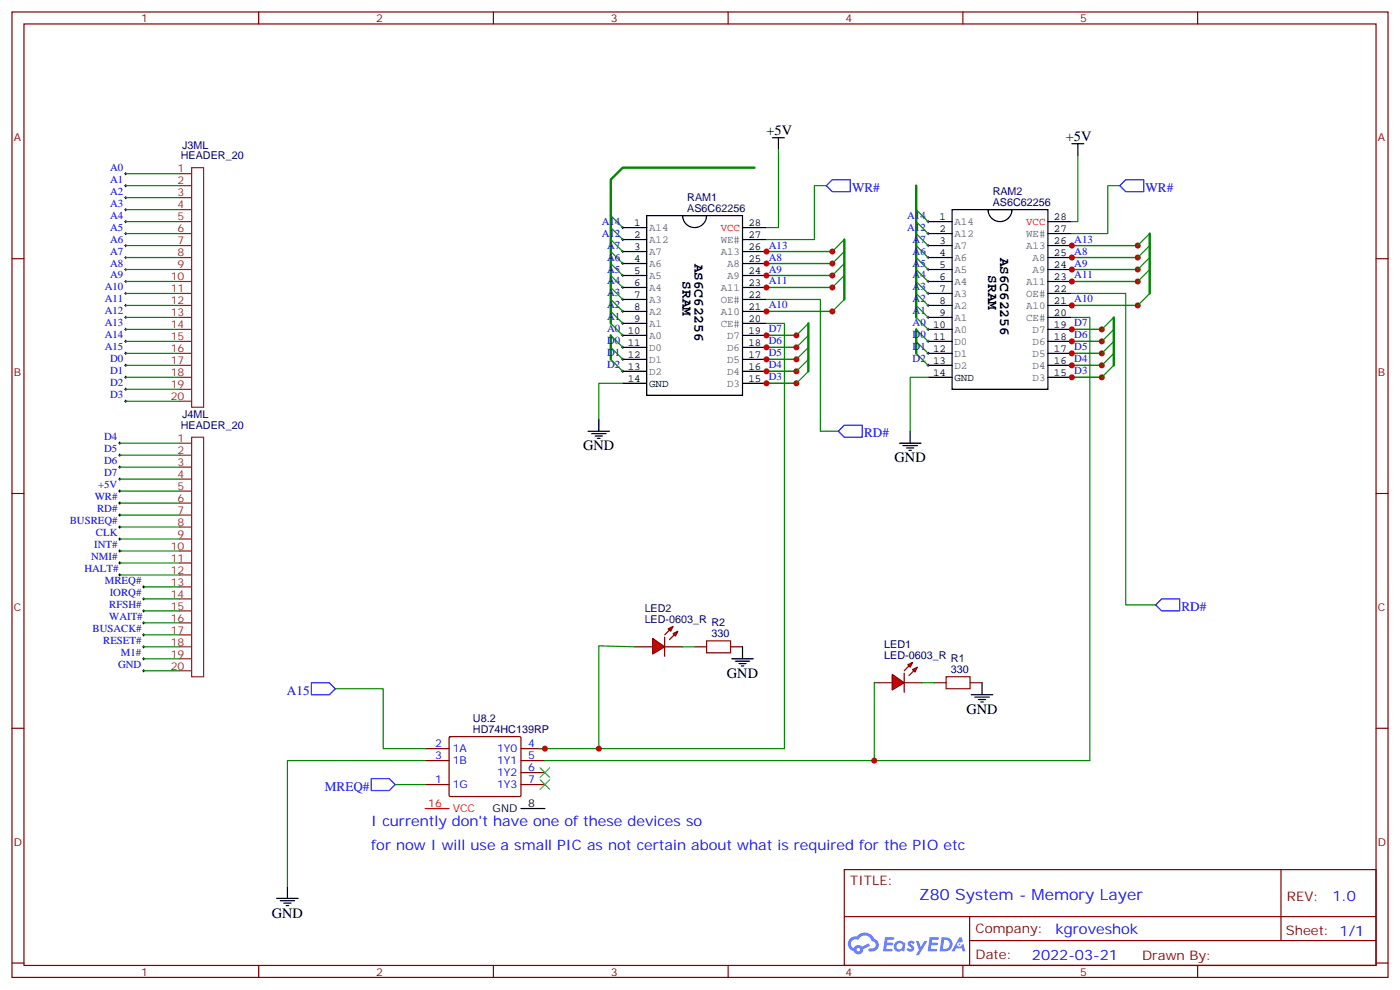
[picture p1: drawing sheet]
<svg xmlns="http://www.w3.org/2000/svg" width="412mm" height="292mm" viewBox="0 0 412 292" stroke-linecap="round" stroke-linejoin="round" font-family="sans-serif">
<path d="M222.2 49.4h-38.8l-3.5 3.5v42.3M269.9 54.7v38.8M248.7 70.6v17.6M338.7 68.8v17.6M179.9 98.8v7M238.1 95.2v14.2M269.9 97v7.1M328.1 93.5v14.1" fill="none" stroke="#008700" stroke-width=".71"/>
<g fill="none" stroke="#870000" stroke-width=".35">
<path d="M3.5 3.5h405.4v284.4h-405.4zM7.1 7.1h398.2v277.2h-398.2zM76.2 3.5v3.6M145.3 3.5v3.6M214.5 3.5v3.6M283.6 3.5v3.6M352.8 3.5v3.6M3.5 76.2h3.6M405.3 76.2h3.6M3.5 145.3h3.6M405.3 145.3h3.6M3.5 214.5h3.6"/>
<path d="M405.3 214.5h3.6M248.7 256.1h156.6v28.2h-156.6zM377.3 256.1v20.9M248.7 270h156.5M285.6 277h119.6M285.6 270v14.1M3.5 283.6h3.6M76.2 284.3v3.6M145.3 284.3v3.6M214.5 284.3v3.6M283.6 284.3v3.6M352.8 284.3v3.6"/>
<path d="M405.3 283.6h3.6"/>
</g>
<g fill="#5487ff">
<path d="M267.7 277.3a1.22 1.22 0 0 1 1.7 .3l-.4 .5a.47 .47 0 0 0-.3-.4 .47 .47 0 0 0-.5 .2l.1 .3a1.14 1.14 0 0 1 .8 1.7 1.14 1.14 0 0 1-1.9 0l-.2-.2 .5-.5 .7 .4a.29 .29 0 0 0 .3-.3 .29 .29 0 0 0-.2-.3 1.04 1.04 0 0 1-.6-1.7z"/>
<path d="M260.7 276h2.4l.3 .2-.2 .5-1.8 .1-.1 .8h1.5l.3 .4-.3 .4h-1.6l-.2 1.1h1.7l.2 .3-.2 .3-2.6 .1z"/>
<path d="M273.8 276h2.4l.3 .2-.1 .5-1.8 .1-.2 .8h1.6l.3 .4-.4 .4h-1.6l-.1 1.1h1.7l.2 .3-.2 .3-2.6 .1z"/>
<path d="M282.6 276.1h.7l.3 1.2-.6 .3a.69 .69 0 0 0-1 .3 .69 .69 0 0 0 .4 1 .69 .69 0 0 0 .9-.7l.5-.2 .6 2.2h-.8l-.2-.9h-1.8l-.5 .9h-.8z"/>
<path d="M269.8 277.1h.8l.6 1.8 1.1-1.8h.9l-2.6 4.2h-.8l.9-1.5z"/>
<path d="M277.4 276.1l-.6 4.1h1.3a2.11 2.11 0 0 0 2.5-2.1 2.11 2.11 0 0 0-2.5-2zM278.1 276.8a1.39 1.39 0 0 1 1.7 1.4 1.39 1.39 0 0 1-1.8 1.3h-.3z"/>
<path d="M263.7 277.7a1.54 1.54 0 0 0-.1 2.1 1.54 1.54 0 0 0 2.2 .2l.6 .2 .3-2.3-.2-.2-.4-.1a1.49 1.49 0 0 0-2.4 .1zM264 278.7a.94 .94 0 0 1 1.8 0 .94 .94 0 0 1-1.8 0z"/>
<path d="M250.4 276.4a2.18 2.18 0 0 0 1.1 3.7 1.44 1.44 0 0 0 1.6 1 1.44 1.44 0 0 0 1.2-1.5l2-1-.5-.8-1.9 1a1.47 1.47 0 0 0-2.4 .4 1.39 1.39 0 0 1-.7-1.9 1.39 1.39 0 0 1 2-.5 2.12 2.12 0 0 1 2.2-1.3 2.12 2.12 0 0 1 1.9 1.7 1.14 1.14 0 0 1 1.1 1.4 1.14 1.14 0 0 1-1.7 .8 .43 .43 0 0 0-.5 .3 .43 .43 0 0 0 .4 .5 1.98 1.98 0 0 0 2.5-1.2 1.98 1.98 0 0 0-1.2-2.5 3.1 3.1 0 0 0-5.3-.7l-.9 .1zM252.3 279.7a.55 .55 0 0 1 1.1 0 .55 .55 0 0 1-1.1 0z"/>
<circle cx="282.6" cy="278.1" r=".26"/>
</g>
<g fill="none" stroke="#000" stroke-width=".35">
<path d="M183.4 67h7.1M183.4 70.6h7.1M183.4 74.1h7.1M183.4 77.6h7.1M190.5 63.5h28.2v52.9h-28.2zM201.1 63.5h7a3.5 3.5 0 0 1-3.5 3.5 3.5 3.5 0 0 1-3.5-3.5zM218.7 67h7.1M218.7 70.6h7.1M218.7 74.1h7.1M218.7 77.6h7.1M273.4 65.3h7.1M273.4 68.8h7.1"/>
<path d="M273.4 72.3h7.1M273.4 75.8h7.1M273.4 79.4h7.1M280.5 61.7h28.2v53h-28.2zM291 61.7h7.1a3.5 3.5 0 0 1-3.5 3.6 3.5 3.5 0 0 1-3.6-3.6zM308.7 65.3h7M308.7 68.8h7M308.7 72.3h7M308.7 75.8h7M308.7 79.4h7M183.4 81.1h7.1M183.4 84.7h7.1"/>
<path d="M183.4 88.2h7.1M183.4 91.7h7.1M183.4 95.2h7.1M183.4 98.8h7.1M218.7 81.1h7.1M218.7 84.7h7.1M218.7 88.2h7.1M218.7 91.7h7.1M218.7 95.2h7.1M218.7 98.8h7.1M273.4 82.9h7.1M273.4 86.4h7.1"/>
<path d="M273.4 90h7.1M273.4 93.5h7.1M273.4 97h7.1M308.7 82.9h7M308.7 86.4h7M308.7 90h7M308.7 93.5h7M308.7 97h7M183.4 102.3h7.1M183.4 105.8h7.1M183.4 109.4h7.1M183.4 112.9h7.1"/>
<path d="M218.7 102.3h7.1M218.7 105.8h7.1M218.7 109.4h7.1M218.7 112.9h7.1M273.4 100.5h7.1M273.4 104.1h7.1M273.4 107.6h7.1M273.4 111.1h7.1M308.7 100.5h7M308.7 104.1h7M308.7 107.6h7M308.7 111.1h7"/>
</g>
<g fill="none" stroke="#8c2424" stroke-width=".35">
<path d="M52.9 51.2h3.5M52.9 54.7h3.5M52.9 58.2h3.5M56.4 49.4h3.6v70.5h-3.6zM52.9 61.7h3.5M52.9 65.3h3.5M52.9 68.8h3.5M52.9 72.3h3.5M52.9 75.8h3.5M52.9 79.4h3.5M52.9 82.9h3.5M52.9 86.4h3.5"/>
<path d="M52.9 90h3.5M52.9 93.5h3.5M52.9 97h3.5M52.9 118.2h3.5M52.9 100.5h3.5M52.9 104.1h3.5M52.9 107.6h3.5M52.9 111.1h3.5M52.9 114.7h3.5M52.9 130.5h3.5M52.9 134.1h3.5M52.9 137.6h3.5"/>
<path d="M56.4 128.8h3.6v70.5h-3.6zM52.9 141.1h3.5M52.9 144.6h3.5M52.9 148.2h3.5M52.9 151.7h3.5M52.9 155.2h3.5M52.9 158.8h3.5M52.9 162.3h3.5M52.9 165.8h3.5M52.9 169.3h3.5M52.9 172.9h3.5M52.9 176.4h3.5"/>
<path d="M52.9 179.9h3.5M52.9 197.6h3.5M52.9 183.4h3.5M52.9 187h3.5M52.9 190.5h3.5M52.9 194h3.5"/>
</g>
<path d="M208.1 188.7h7.1v3.6h-7.1zM278.7 199.3h7.1v3.5h-7.1z" fill="none" stroke="#a10000" stroke-width=".35"/>
<path d="M204.6 190.5h3.5M215.2 190.5h3.5M275.2 201.1h3.5M285.8 201.1h3.5" fill="none" stroke="#870000" stroke-width=".35"/>
<g fill="#f00" stroke="#870000" stroke-width=".35">
<path d="M262.8 198.6l3.5 2.5-3.5 2.1z"/>
<path d="M266.3 198.3v5.6z"/>
</g>
<g fill="#870000" stroke="#870000" stroke-width=".35">
<path d="M266.3 197.6l1.5-1.5z"/>
<path d="M269.2 197.6l-1.4 1.4z"/>
</g>
<g fill="#f00" stroke="#870000" stroke-width=".35">
<path d="M267.4 195.8l1.4-.7-.7 1.4z"/>
<path d="M268.8 197.2l1.4-.7-.7 1.4z"/>
</g>
<path d="M257.5 201.1h5.3M266.3 201.1h5.3" fill="none" stroke="#870000" stroke-width=".35"/>
<g fill="#f00" stroke="#870000" stroke-width=".35">
<path d="M192.3 188l3.5 2.5-3.5 2.1z"/>
<path d="M195.8 187.7v5.6z"/>
</g>
<g fill="#870000" stroke="#870000" stroke-width=".35">
<path d="M195.8 187l1.4-1.4z"/>
<path d="M197.2 188.4l1.4-1.4z"/>
</g>
<g fill="#f00" stroke="#870000" stroke-width=".35">
<path d="M196.8 185.2l1.5-.7-.7 1.4z"/>
<path d="M198.3 186.6l1.4-.7-.7 1.4z"/>
</g>
<path d="M187 190.5h5.3M195.8 190.5h5.3M132.3 217.1l.3-.1h20.7l.2 .3-.1 17.1-.3 .2-20.6-.1-.2-.3zM125.2 220.5h7.1M125.2 231.1h7.1M125.2 224h7.1M153.5 220.5h7M153.5 231.1h7M153.5 224h7M153.5 227.5h7" fill="none" stroke="#870000" stroke-width=".35"/>
<path d="M125.2 238.1h7.1" fill="none" stroke="#f00" stroke-width=".35"/>
<g fill="none" stroke="#000" stroke-width=".35">
<path d="M227.5 40.6h3.6M229.3 40.6v3.5M315.7 42.3h3.6M317.5 42.3v3.6M173.2 127h6.4M174.3 127.7h4.2M175.3 128.4h2.1M176 129.1h.7M176.4 123.5v3.5M264.9 130.5h6.4M266 131.2h4.2M267.1 131.9h2.1"/>
<path d="M267.8 132.6h.7M268.1 127v3.5M215.5 194h6.4M216.6 194.7h4.2M217.7 195.4h2.1M218.4 196.1h.7M218.7 190.5v3.5M286.1 204.6h6.4M287.2 205.3h4.2M288.2 206h2.1M288.9 206.7h.7M289.3 201.1v3.5"/>
<path d="M153.5 238.1h7M81.5 264.6h6.3M82.5 265.3h4.3M83.6 266h2.1M84.3 266.7h.7M84.7 261.1v3.5"/>
</g>
<g fill="none" stroke="#000" stroke-width=".29">
<path d="M36.7 51.2h.7M36.7 54.7h.7M36.7 58.2h.7M37 50.8v.7M37 54.3v.7M37 57.9v.7M36.7 79.4h.7M36.7 75.8h.7M36.7 72.3h.7M36.7 68.8h.7M36.7 65.3h.7M36.7 61.7h.7"/>
<path d="M37 61.4v.7M37 64.9v.7M37 68.4v.7M37 72v.7M37 75.5v.7M37 79v.7M183.1 77.6h.7M183.1 74.1h.7M183.1 70.6h.7M183.1 67h.7M183.4 66.7v.7M183.4 70.2v.7"/>
<path d="M183.4 73.7v.7M183.4 77.3v.7M225.4 77.6h.7M225.4 74.1h.7M225.8 73.7v.7M225.8 77.3v.7M273 79.4h.8M273 75.8h.8M273 72.3h.8M273 68.8h.8M273 65.3h.8M273.4 64.9v.7"/>
<path d="M273.4 68.4v.7M273.4 72v.7M273.4 75.5v.7M273.4 79v.7M315.4 79.4h.7M315.4 75.8h.7M315.4 72.3h.7M315.7 72v.7M315.7 75.5v.7M315.7 79v.7M36.7 97h.7M36.7 93.5h.7"/>
<path d="M36.7 90h.7M36.7 86.4h.7M36.7 82.9h.7M37 82.6v.7M37 86.1v.7M37 89.6v.7M37 93.1v.7M37 96.7v.7M183.1 98.8h.7M183.1 95.2h.7M183.1 91.7h.7M183.1 88.2h.7"/>
<path d="M183.1 84.7h.7M183.1 81.1h.7M183.4 80.8v.7M183.4 84.3v.7M183.4 87.8v.7M183.4 91.4v.7M183.4 94.9v.7M183.4 98.4v.7M225.4 98.8h.7M225.4 91.7h.7M225.4 84.7h.7M225.4 81.1h.7"/>
<path d="M225.8 80.8v.7M225.8 84.3v.7M225.8 91.4v.7M225.8 98.4v.7M273 97h.8M273 93.5h.8M273 90h.8M273 86.4h.8M273 82.9h.8M273.4 82.6v.7M273.4 86.1v.7M273.4 89.6v.7"/>
<path d="M273.4 93.1v.7M273.4 96.7v.7M315.4 97h.7M315.4 90h.7M315.4 82.9h.7M315.7 82.6v.7M315.7 89.6v.7M315.7 96.7v.7M36.7 100.5h.7M36.7 104.1h.7M36.7 107.6h.7M36.7 111.1h.7"/>
<path d="M36.7 114.7h.7M36.7 118.2h.7M37 100.2v.7M37 103.7v.7M37 107.2v.8M37 110.8v.7M37 114.3v.7M37 117.8v.7M183.1 102.3h.7M183.1 105.8h.7M183.1 109.4h.7M183.4 102v.7"/>
<path d="M183.4 105.5v.7M183.4 109v.7M225.4 102.3h.7M225.4 105.8h.7M225.4 109.4h.7M225.4 112.9h.7M225.8 102v.7M225.8 105.5v.7M225.8 109v.7M225.8 112.5v.7M273 100.5h.8M273 104.1h.8"/>
<path d="M273 107.6h.8M273.4 100.2v.7M273.4 103.7v.7M273.4 107.2v.8M315.4 100.5h.7M315.4 104.1h.7M315.4 107.6h.7M315.4 111.1h.7M315.7 100.2v.7M315.7 103.7v.7M315.7 107.2v.8M315.7 110.8v.7"/>
<path d="M34.9 130.5h.7M34.9 134.1h.7M34.9 137.6h.7M35.3 130.2v.7M35.3 133.7v.7M35.3 137.2v.7M34.9 141.1h.7M34.9 144.6h.7M34.9 148.2h.7M34.9 151.7h.7M34.9 155.2h.7M34.9 158.8h.7"/>
<path d="M35.3 140.8v.7M35.3 144.3v.7M35.3 147.8v.7M35.3 151.3v.7M35.3 154.9v.7M35.3 158.4v.7M34.9 162.3h.7M34.9 165.8h.7M34.9 169.3h.7M35.3 161.9v.7M35.3 165.5v.7M35.3 169v.7"/>
<path d="M42 172.9h.7M42 176.4h.7M42 179.9h.7M42.3 172.5v.7M42.3 176v.7M42.3 179.6v.7M42 197.6h.7M42 183.4h.7M42 187h.7M42 190.5h.7M42 194h.7M42.3 183.1v.7"/>
<path d="M42.3 186.6v.7M42.3 190.1v.8M42.3 193.7v.7M42.3 197.2v.7"/>
</g>
<path d="M245.2 52.9h5.3v3.5h-5.3l-1.8-1.7zM329.8 54.7l1.8-1.8h5.3v3.5h-5.3zM248.7 125.2h5.3v3.6h-5.3l-1.8-1.8zM342.2 176.4h5.3v3.5h-5.3l-1.8-1.7zM91.7 201.1h5.3l1.8 1.7-1.8 1.8h-5.3zM109.4 229.3h5.3l1.7 1.8-1.7 1.7h-5.3z" fill="none" stroke="#00f" stroke-width=".35"/>
<g fill="none" stroke="#008700" stroke-width=".35">
<path d="M37 51.2h15.9M37 54.7h15.9M37 58.2h15.9M229.3 44.1v22.9h-3.5M243.4 54.7h-3.5v15.9h-14.1M317.5 45.9v19.4h-1.8M329.8 54.7h-3.5v14.1h-10.6M37 72.3h15.9M37 75.8h15.9M37 79.4h15.9M37 61.7h15.9M37 65.3h15.9"/>
<path d="M37 68.8h15.9M225.8 77.6h19.4M225.8 74.1h19.4M315.7 72.3h19.4M315.7 75.8h19.4M315.7 79.4h19.4M37 82.9h15.9M37 90h15.9M37 97h15.9M37 86.4h15.9M37 93.5h15.9M225.8 88.2h15.9v38.8h5.2"/>
<path d="M225.8 95.2h5.3v125.3h-72.4M225.8 91.7h19.4M225.8 84.7h19.4M225.8 81.1h19.4M225.8 98.8h8.8M315.7 86.4h15.9v91.8h8.8M315.7 93.5h5.3v130.5h-160.5M315.7 82.9h19.4M315.7 90h19.4M315.7 97h8.9M37 100.5h15.9M37 104.1h15.9"/>
<path d="M37 107.6h15.9M37 111.1h15.9M37 118.2h15.9M37 114.7h15.9M183.4 112.9h-7v10.6M225.8 112.9h8.8M225.8 109.4h8.8M225.8 105.8h8.8M225.8 102.3h8.8M273.4 111.1h-5.3v15.9M315.7 100.5h8.9M315.7 104.1h8.9"/>
<path d="M315.7 107.6h8.9M315.7 111.1h8.9M35.3 130.5h17.6M35.3 134.1h17.6M35.3 137.6h17.6M35.3 141.1h17.6M35.3 144.6h17.6M35.3 148.2h17.6M35.3 151.7h17.6M35.3 155.2h17.6M35.3 158.8h17.6M35.3 162.3h17.6"/>
<path d="M35.3 165.8h17.6M35.3 169.3h17.6M42.3 172.9h10.6M42.3 176.4h10.6M42.3 179.9h10.6M42.3 197.6h10.6M42.3 183.4h10.6M42.3 187h10.6M42.3 190.5h10.6M42.3 194h10.6M187 190.5l-10.6-.3v30.3M201.1 190.5h3.5"/>
<path d="M98.8 202.8h14.1v17.7h12.3M257.5 201.1v22.9M271.6 201.1h3.6M116.4 231.1h8.8M125.2 224h-40.5v37.1"/>
</g>
<g fill="#c00">
<circle cx="225.8" cy="91.7" r=".88"/>
<circle cx="225.8" cy="84.7" r=".88"/>
<circle cx="225.8" cy="81.1" r=".88"/>
<circle cx="225.8" cy="77.6" r=".88"/>
<circle cx="225.8" cy="74.1" r=".88"/>
<circle cx="315.7" cy="72.3" r=".88"/>
<circle cx="315.7" cy="75.8" r=".88"/>
<circle cx="315.7" cy="79.4" r=".88"/>
<circle cx="315.7" cy="82.9" r=".88"/>
<circle cx="315.7" cy="90" r=".88"/>
<circle cx="335.1" cy="72.3" r=".88"/>
<circle cx="335.1" cy="75.8" r=".88"/>
<circle cx="335.1" cy="79.4" r=".88"/>
<circle cx="335.1" cy="82.9" r=".88"/>
<circle cx="335.1" cy="90" r=".88"/>
<circle cx="315.7" cy="97" r=".88"/>
<circle cx="315.7" cy="100.5" r=".88"/>
<circle cx="315.7" cy="104.1" r=".88"/>
<circle cx="315.7" cy="107.6" r=".88"/>
<circle cx="315.7" cy="111.1" r=".88"/>
<circle cx="324.6" cy="97" r=".88"/>
<circle cx="324.6" cy="100.5" r=".88"/>
<circle cx="324.6" cy="104.1" r=".88"/>
<circle cx="324.6" cy="107.6" r=".88"/>
<circle cx="324.6" cy="111.1" r=".88"/>
<circle cx="245.2" cy="91.7" r=".88"/>
<circle cx="245.2" cy="84.7" r=".88"/>
<circle cx="245.2" cy="81.1" r=".88"/>
<circle cx="245.2" cy="77.6" r=".88"/>
<circle cx="245.2" cy="74.1" r=".88"/>
<circle cx="225.8" cy="112.9" r=".88"/>
<circle cx="225.8" cy="109.4" r=".88"/>
<circle cx="225.8" cy="105.8" r=".88"/>
<circle cx="225.8" cy="102.3" r=".88"/>
<circle cx="225.8" cy="98.8" r=".88"/>
<circle cx="234.6" cy="109.4" r=".88"/>
<circle cx="234.6" cy="105.8" r=".88"/>
<circle cx="234.6" cy="102.3" r=".88"/>
<circle cx="234.6" cy="98.8" r=".88"/>
<circle cx="234.6" cy="112.9" r=".88"/>
<circle cx="160.5" cy="220.5" r=".88"/>
<circle cx="257.5" cy="224" r=".88"/>
<circle cx="176.4" cy="220.5" r=".88"/>
</g>
<g fill="none" stroke="#008700" stroke-width=".35">
<path d="M179.9 63.5l3.5 3.5M179.9 67l3.5 3.6M179.9 70.6l3.5 3.5M179.9 74.1l3.5 3.5M179.9 77.6l3.5 3.5M248.7 77.6l-3.5 3.5M248.7 74.1l-3.5 3.5M248.7 70.6l-3.5 3.5M269.9 61.7l3.5 3.6M269.9 65.3l3.5 3.5M269.9 68.8l3.5 3.5M269.9 72.3l3.5 3.5"/>
<path d="M269.9 75.8l3.5 3.6M269.9 79.4l3.5 3.5M338.7 68.8l-3.6 3.5M338.7 72.3l-3.6 3.5M338.7 75.8l-3.6 3.6M338.7 79.4l-3.6 3.5M179.9 81.1l3.5 3.6M179.9 84.7l3.5 3.5M179.9 88.2l3.5 3.5M179.9 91.7l3.5 3.5M179.9 95.2l3.5 3.6M179.9 98.8l3.5 3.5"/>
<path d="M238.1 98.8l-3.5 3.5M238.1 95.2l-3.5 3.6M248.7 88.2l-3.5 3.5M248.7 81.1l-3.5 3.6M269.9 82.9l3.5 3.5M269.9 86.4l3.5 3.6M269.9 90l3.5 3.5M269.9 93.5l3.5 3.5M269.9 97l3.5 3.5M328.1 97l-3.5 3.5M328.1 93.5l-3.5 3.5M338.7 86.4l-3.6 3.6"/>
<path d="M179.9 102.3l3.5 3.5M179.9 105.8l3.5 3.6M238.1 109.4l-3.5 3.5M238.1 105.8l-3.5 3.6M238.1 102.3l-3.5 3.5M269.9 100.5l3.5 3.6M269.9 104.1l3.5 3.5M328.1 100.5l-3.5 3.6M328.1 104.1l-3.5 3.5M328.1 107.6l-3.5 3.5"/>
</g>
<path d="M159.1 229.7l2.8 2.8M159.1 226.1l2.8 2.9M161.9 229.7l-2.8 2.8M161.9 226.1l-2.8 2.9" fill="none" stroke="#3c3" stroke-width=".35"/>
<text font-size="4.6" fill="#00f" x="270.8" y="265.1">Z80 System - Memory Layer</text>
<g font-size="4.2">
<text x="225.8" y="39.9">+5V</text>
<text x="314" y="41.6">+5V</text>
<text x="204.6" y="77.6" transform="rotate(90 204.6 77.6)">AS6C62256</text>
<text x="294.6" y="75.8" transform="rotate(90 294.6 75.8)">AS6C62256</text>
<text x="201.1" y="82.9" transform="rotate(90 201.1 82.9)">SRAM</text>
<text x="291" y="81.1" transform="rotate(90 291 81.1)">SRAM</text>
<text x="171.8" y="132.6">GND</text>
<text x="263.5" y="136.2">GND</text>
<text x="214.1" y="199.7">GND</text>
<text x="284.7" y="210.3">GND</text>
<text x="80.1" y="270.2">GND</text>
</g>
<g font-size="4.2" fill="#00f">
<text x="109.4" y="243.4">I currently don't have one of these devices so</text>
<text x="109.4" y="250.5">for now I will use a small PIC as not certain about what is required for the PIO etc</text>
<text x="392.5" y="265.4">1.0</text>
<text x="310.9" y="274.9">kgroveshok</text>
<text x="304" y="282.7">2022-03-21</text>
</g>
<g font-size="3.9" fill="#00f">
<text x="251" y="56.4">WR#</text>
<text x="337.4" y="56.4">WR#</text>
<text x="254.5" y="128.8">RD#</text>
<text x="348" y="179.9">RD#</text>
<text x="84.5" y="204.6">A15</text>
<text x="95.7" y="232.8">MREQ#</text>
</g>
<g font-size="3.9" fill="#800">
<text x="250.5" y="260.7">TITLE:</text>
<text x="379.1" y="265.4">REV:</text>
<text x="287.4" y="274.9">Company:</text>
<text x="378.7" y="275.5">Sheet: 1/1</text>
<text x="287.4" y="282.6">Date:</text>
<text x="336.4" y="282.7">Drawn By:</text>
</g>
<g font-size="3.2" fill="#800">
<text x="41.6" y="6.5">1</text>
<text x="110.8" y="6.5">2</text>
<text x="179.9" y="6.5">3</text>
<text x="249.1" y="6.5">4</text>
<text x="318.2" y="6.5">5</text>
<text x="4.1" y="41.6">A</text>
<text x="405.9" y="41.6">A</text>
<text x="4.1" y="110.8">B</text>
<text x="405.9" y="110.8">B</text>
<text x="4.1" y="179.9">C</text>
<text x="405.9" y="179.9">C</text>
<text x="4.1" y="249.1">D</text>
<text x="405.9" y="249.1">D</text>
<text x="41.6" y="287.3">1</text>
<text x="110.8" y="287.3">2</text>
<text x="179.9" y="287.3">3</text>
<text x="249.1" y="287.3">4</text>
<text x="318.2" y="287.3">5</text>
</g>
<g font-size="3.2" fill="#000080">
<text x="53.3" y="46.9">HEADER_20</text>
<text x="53.6" y="43.7">J3ML</text>
<text x="202.5" y="59.3">RAM1</text>
<text x="292.4" y="57.5">RAM2</text>
<text x="202.5" y="62.4">AS6C62256</text>
<text x="292.4" y="60.7">AS6C62256</text>
<text x="53.6" y="123.1">J4ML</text>
<text x="53.3" y="126.3">HEADER_20</text>
<text x="189.9" y="183.4">LED-0603_R</text>
<text x="189.9" y="180.2">LED2</text>
<text x="209.5" y="184.5">R2</text>
<text x="209.5" y="187.7">330</text>
<text x="260.5" y="190.8">LED1</text>
<text x="260.5" y="194">LED-0603_R</text>
<text x="280.1" y="195.1">R1</text>
<text x="280.1" y="198.3">330</text>
<text x="139.3" y="215.9">HD74HC139RP</text>
<text x="139.3" y="212.7">U8.2</text>
</g>
<g font-size="3.2" fill="#00f">
<text x="32.5" y="50.3">A0</text>
<text x="32.5" y="53.8">A1</text>
<text x="32.5" y="57.3">A2</text>
<text x="32.5" y="60.9">A3</text>
<text x="32.5" y="64.4">A4</text>
<text x="267.2" y="64.4">A14</text>
<text x="32.5" y="67.9">A5</text>
<text x="32.5" y="71.4">A6</text>
<text x="177.3" y="69.7">A12</text>
<text x="177.3" y="66.1">A14</text>
<text x="267.2" y="67.9">A12</text>
<text x="268.8" y="71.4">A7</text>
<text x="32.5" y="75">A7</text>
<text x="178.9" y="76.7">A6</text>
<text x="178.9" y="73.2">A7</text>
<text x="268.8" y="75">A6</text>
<text x="32.5" y="78.5">A8</text>
<text x="32.5" y="82">A9</text>
<text x="178.9" y="83.8">A4</text>
<text x="178.9" y="80.3">A5</text>
<text x="268.8" y="82">A4</text>
<text x="268.8" y="78.5">A5</text>
<text x="30.9" y="85.5">A10</text>
<text x="30.9" y="89.1">A11</text>
<text x="178.9" y="87.3">A3</text>
<text x="268.8" y="89.1">A2</text>
<text x="268.8" y="85.5">A3</text>
<text x="30.9" y="92.6">A12</text>
<text x="178.9" y="94.4">A1</text>
<text x="178.9" y="90.8">A2</text>
<text x="268.8" y="92.6">A1</text>
<text x="30.9" y="96.1">A13</text>
<text x="30.9" y="99.7">A14</text>
<text x="178.9" y="97.9">A0</text>
<text x="178.9" y="101.4">D0</text>
<text x="268.8" y="96.1">A0</text>
<text x="268.8" y="99.7">D0</text>
<text x="30.9" y="103.2">A15</text>
<text x="32.5" y="106.7">D0</text>
<text x="178.9" y="105">D1</text>
<text x="268.8" y="103.2">D1</text>
<text x="268.8" y="106.7">D2</text>
<text x="32.5" y="110.2">D1</text>
<text x="32.5" y="113.8">D2</text>
<text x="178.9" y="108.5">D2</text>
<text x="32.5" y="117.3">D3</text>
<text x="30.7" y="129.6">D4</text>
<text x="30.7" y="133.2">D5</text>
<text x="30.7" y="136.7">D6</text>
<text x="28.9" y="143.8">+5V</text>
<text x="30.7" y="140.2">D7</text>
<text x="27.9" y="147.3">WR#</text>
<text x="20.5" y="154.3">BUSREQ#</text>
<text x="28.6" y="150.8">RD#</text>
<text x="27.7" y="161.4">INT#</text>
<text x="28.3" y="157.9">CLK</text>
<text x="26.8" y="164.9">NMI#</text>
<text x="24.9" y="168.5">HALT#</text>
<text x="30.9" y="172">MREQ#</text>
<text x="32.2" y="179">RFSH#</text>
<text x="32.3" y="175.5">IORQ#</text>
<text x="32.2" y="182.6">WAIT#</text>
<text x="27.2" y="186.1">BUSACK#</text>
<text x="30.4" y="189.6">RESET#</text>
<text x="34.8" y="196.7">GND</text>
<text x="35.6" y="193.1">M1#</text>
<text x="128.2" y="220.1">2</text>
<text x="133.3" y="221.5">1A</text>
<text x="146.4" y="221.5">1Y0</text>
<text x="155.6" y="220.1">4</text>
<text x="128.2" y="223.7">3</text>
<text x="133.3" y="225.1">1B</text>
<text x="146.4" y="225.1">1Y1</text>
<text x="155.6" y="223.7">5</text>
<text x="155.6" y="227.2">6</text>
<text x="128.2" y="230.7">1</text>
<text x="133.3" y="232.1">1G</text>
<text x="146.4" y="228.6">1Y2</text>
<text x="146.4" y="232.1">1Y3</text>
<text x="155.6" y="230.7">7</text>
</g>
<g font-size="3.2" fill="#8d2323">
<text x="52.3" y="50.8">1</text>
<text x="52.3" y="54.3">2</text>
<text x="52.3" y="57.9">3</text>
<text x="52.3" y="61.4">4</text>
<text x="52.3" y="64.9">5</text>
<text x="52.3" y="68.4">6</text>
<text x="52.3" y="72">7</text>
<text x="52.3" y="75.5">8</text>
<text x="50.3" y="82.6">10</text>
<text x="52.3" y="79">9</text>
<text x="50.3" y="86.1">11</text>
<text x="50.3" y="89.6">12</text>
<text x="50.3" y="93.1">13</text>
<text x="50.3" y="96.7">14</text>
<text x="50.3" y="100.2">15</text>
<text x="50.3" y="103.7">16</text>
<text x="50.3" y="107.2">17</text>
<text x="50.3" y="110.8">18</text>
<text x="50.3" y="117.8">20</text>
<text x="50.3" y="114.3">19</text>
<text x="52.3" y="130.2">1</text>
<text x="52.3" y="133.7">2</text>
<text x="52.3" y="137.2">3</text>
<text x="52.3" y="140.8">4</text>
<text x="52.3" y="144.3">5</text>
<text x="52.3" y="147.8">6</text>
<text x="52.3" y="151.3">7</text>
<text x="52.3" y="154.9">8</text>
<text x="50.3" y="161.9">10</text>
<text x="52.3" y="158.4">9</text>
<text x="50.3" y="165.5">11</text>
<text x="50.3" y="169">12</text>
<text x="50.3" y="172.5">13</text>
<text x="50.3" y="176">14</text>
<text x="50.3" y="179.6">15</text>
<text x="50.3" y="183.1">16</text>
<text x="50.3" y="186.6">17</text>
<text x="50.3" y="190.1">18</text>
<text x="50.3" y="197.2">20</text>
<text x="50.3" y="193.7">19</text>
</g>
<g font-size="3.2">
<text x="276.8" y="64.9">1</text>
<text x="310.4" y="64.9">28</text>
<text x="186.8" y="66.7">1</text>
<text x="186.8" y="70.2">2</text>
<text x="220.5" y="66.7">28</text>
<text x="220.5" y="70.2">27</text>
<text x="276.8" y="68.4">2</text>
<text x="276.8" y="72">3</text>
<text x="310.4" y="68.4">27</text>
<text x="310.4" y="72">26 A13</text>
<text x="186.8" y="73.7">3</text>
<text x="186.8" y="77.3">4</text>
<text x="220.5" y="73.7">26 A13</text>
<text x="220.5" y="77.3">25 A8</text>
<text x="276.8" y="75.5">4</text>
<text x="310.4" y="75.5">25 A8</text>
<text x="186.8" y="80.8">5</text>
<text x="220.5" y="80.8">24 A9</text>
<text x="276.8" y="79">5</text>
<text x="276.8" y="82.6">6</text>
<text x="310.4" y="79">24 A9</text>
<text x="310.4" y="82.6">23 A11</text>
<text x="186.8" y="84.3">6</text>
<text x="186.8" y="87.8">7</text>
<text x="220.5" y="84.3">23 A11</text>
<text x="220.5" y="87.8">22</text>
<text x="276.8" y="86.1">7</text>
<text x="276.8" y="89.6">8</text>
<text x="310.4" y="86.1">22</text>
<text x="310.4" y="89.6">21 A10</text>
<text x="186.8" y="91.4">8</text>
<text x="186.8" y="94.9">9</text>
<text x="220.5" y="94.9">20</text>
<text x="220.5" y="91.4">21 A10</text>
<text x="276.8" y="93.1">9</text>
<text x="310.4" y="93.1">20</text>
<text x="184.9" y="98.4">10</text>
<text x="184.9" y="102">11</text>
<text x="220.5" y="102">18 D6</text>
<text x="220.5" y="98.4">19 D7</text>
<text x="274.9" y="96.7">10</text>
<text x="274.9" y="100.2">11</text>
<text x="310.4" y="100.2">18 D6</text>
<text x="310.4" y="96.7">19 D7</text>
<text x="184.9" y="105.5">12</text>
<text x="220.5" y="105.5">17 D5</text>
<text x="274.9" y="103.7">12</text>
<text x="274.9" y="107.2">13</text>
<text x="310.4" y="107.2">16 D4</text>
<text x="310.4" y="103.7">17 D5</text>
<text x="184.9" y="109">13</text>
<text x="184.9" y="112.5">14</text>
<text x="191.2" y="113.9">GND</text>
<text x="220.5" y="112.5">15 D3</text>
<text x="220.5" y="109">16 D4</text>
<text x="274.9" y="110.8">14</text>
<text x="281.2" y="112.2">GND</text>
<text x="310.4" y="110.8">15 D3</text>
<text x="145.1" y="239.2">GND</text>
<text x="155.6" y="237.8">8</text>
</g>
<g font-size="3.2" fill="#666">
<text x="191.2" y="68.1">A14</text>
<text x="191.2" y="71.6">A12</text>
<text x="212.3" y="71.6">WE#</text>
<text x="281.2" y="66.3">A14</text>
<text x="281.2" y="69.9">A12</text>
<text x="302.3" y="69.9">WE#</text>
<text x="191.2" y="75.1">A7</text>
<text x="212.3" y="75.1">A13</text>
<text x="281.2" y="73.4">A7</text>
<text x="281.2" y="76.9">A6</text>
<text x="302.3" y="73.4">A13</text>
<text x="304.2" y="76.9">A8</text>
<text x="191.2" y="78.7">A6</text>
<text x="191.2" y="82.2">A5</text>
<text x="214.2" y="78.7">A8</text>
<text x="214.2" y="82.2">A9</text>
<text x="281.2" y="80.4">A5</text>
<text x="281.2" y="84">A4</text>
<text x="302.3" y="84">A11</text>
<text x="304.2" y="80.4">A9</text>
<text x="191.2" y="85.7">A4</text>
<text x="191.2" y="89.3">A3</text>
<text x="212.3" y="85.7">A11</text>
<text x="212.3" y="89.3">OE#</text>
<text x="281.2" y="87.5">A3</text>
<text x="302.3" y="87.5">OE#</text>
<text x="191.2" y="92.8">A2</text>
<text x="212.3" y="92.8">A10</text>
<text x="281.2" y="91">A2</text>
<text x="281.2" y="94.5">A1</text>
<text x="302.3" y="94.5">CE#</text>
<text x="302.3" y="91">A10</text>
<text x="191.2" y="96.3">A1</text>
<text x="191.2" y="99.8">A0</text>
<text x="212.3" y="96.3">CE#</text>
<text x="214.2" y="99.8">D7</text>
<text x="281.2" y="98.1">A0</text>
<text x="281.2" y="101.6">D0</text>
<text x="304.2" y="101.6">D6</text>
<text x="304.2" y="98.1">D7</text>
<text x="191.2" y="103.4">D0</text>
<text x="191.2" y="106.9">D1</text>
<text x="214.2" y="106.9">D5</text>
<text x="214.2" y="103.4">D6</text>
<text x="281.2" y="105.1">D1</text>
<text x="304.2" y="105.1">D5</text>
<text x="191.2" y="110.4">D2</text>
<text x="214.2" y="113.9">D3</text>
<text x="214.2" y="110.4">D4</text>
<text x="281.2" y="108.7">D2</text>
<text x="304.2" y="112.2">D3</text>
<text x="304.2" y="108.7">D4</text>
</g>
<g font-size="3.2" fill="#f00">
<text x="212.3" y="68.1">VCC</text>
<text x="302.3" y="66.3">VCC</text>
<text x="126.1" y="237.8">16</text>
<text x="133.3" y="239.2">VCC</text>
</g>
</svg>
